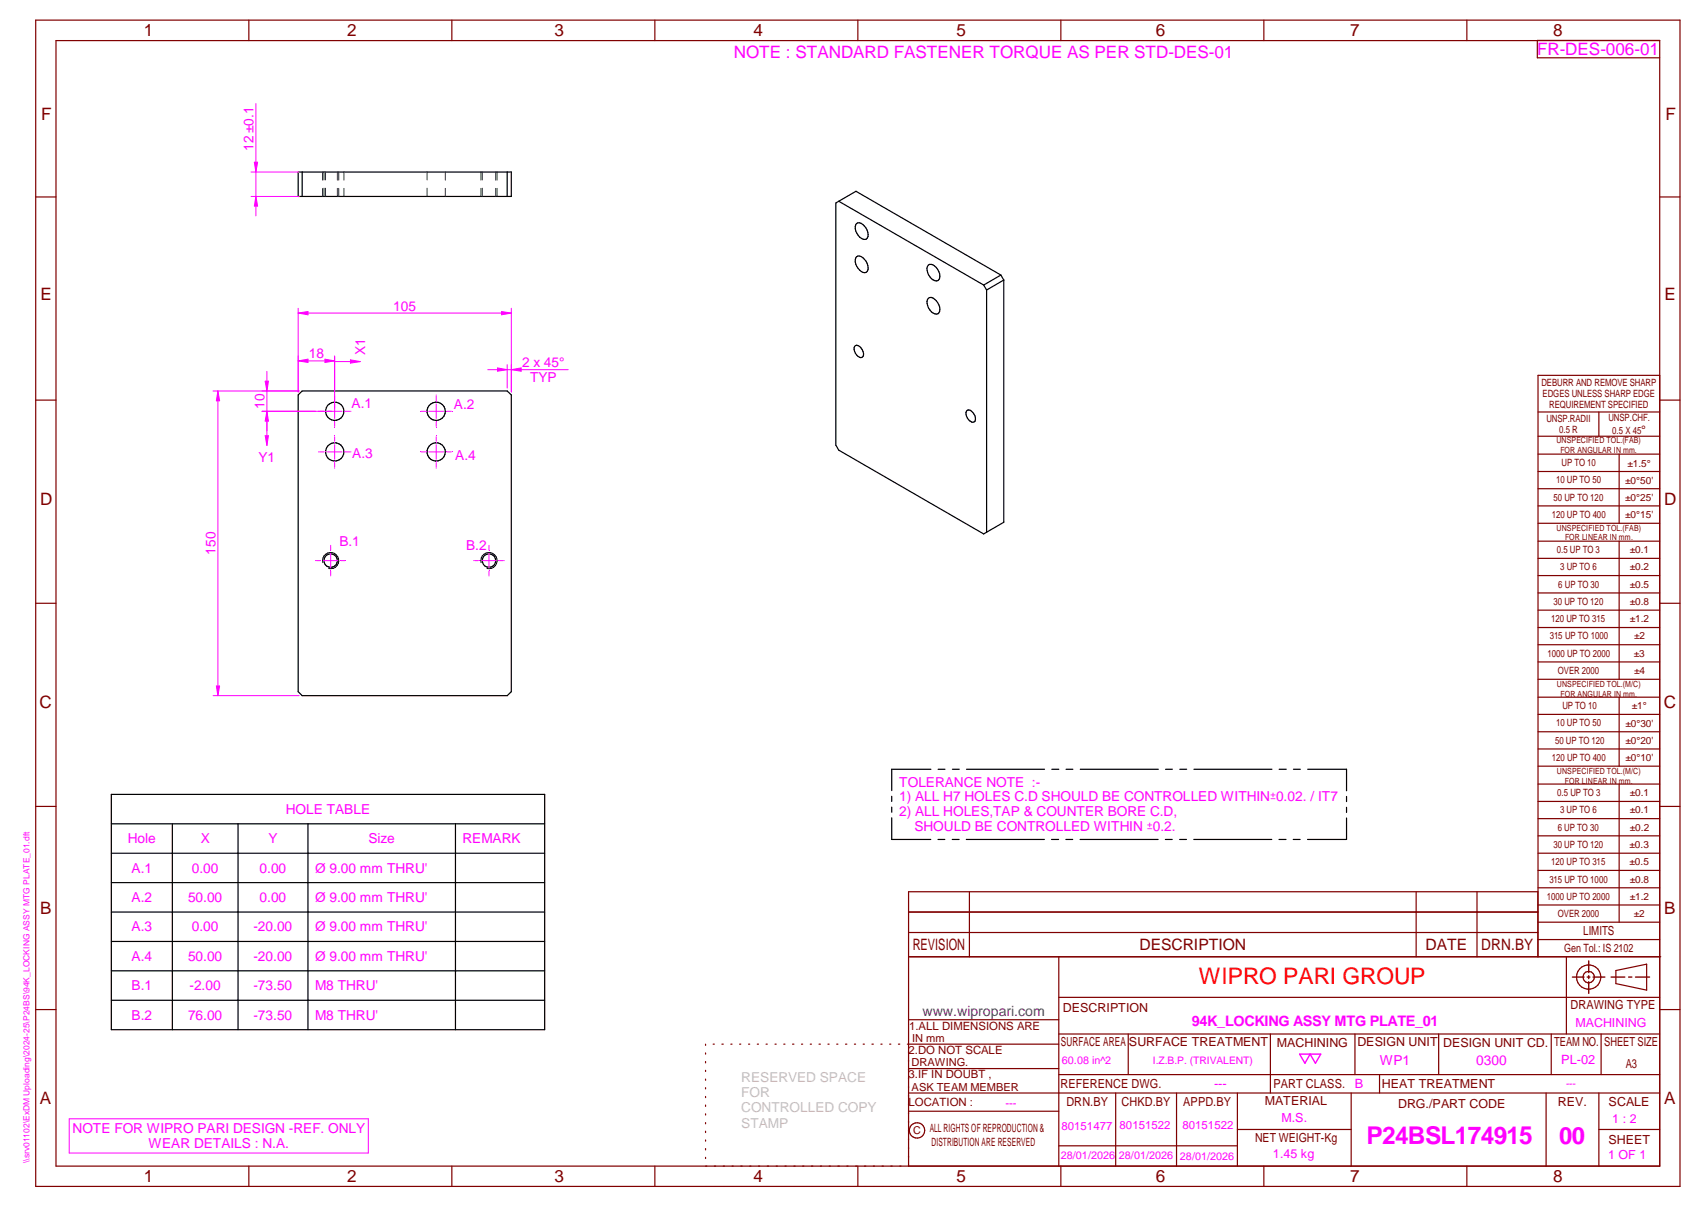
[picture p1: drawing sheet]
<svg xmlns="http://www.w3.org/2000/svg" width="420mm" height="297mm" viewBox="0 0 420 297" stroke-linecap="round" stroke-linejoin="round" font-family="sans-serif">
<g fill="none" stroke="#800000" stroke-width=".3">
<path d="M8.8 5h405v287h-405zM13.8 10h395v277h-395zM61.3 5v5M111.3 5v5M161.3 5v5M211.3 5v5M261.3 5v5M311.3 5v5M361.3 5v5M378.6 9.9v4.3h30.2M8.8 48.5h5M408.8 48.5h5"/>
<path d="M8.8 98.5h5M408.8 92.4h-30v143.1M408.8 98.5h5M378.8 101.4h30M378.8 107.4h30M378.8 111.8h30M378.8 116h30M393.8 101.4v6M398.8 111.8v17M378.8 120.3h30M378.8 124.5h30M378.8 128.8h30"/>
<path d="M378.8 133.2h30M378.8 137.4h30M398.8 133.2v34M8.8 148.5h5M378.8 141.6h30M378.8 145.9h30M378.8 150.2h30M378.8 154.4h30M378.8 158.7h30M408.8 148.5h5M378.8 162.9h30M378.8 167.2h30"/>
<path d="M378.8 171.6h30M378.8 175.8h30M398.8 171.6v17M8.8 198.5h5M378.8 180.1h30M378.8 184.3h30M378.8 188.6h30M378.8 193h30M378.8 197.2h30M398.8 193v33.9M408.8 198.5h5M238.7 219.5v16"/>
<path d="M348.8 219.5v16M363.8 219.5v16M378.8 201.5h30M378.8 205.7h30M378.8 210h30M378.8 214.2h30M378.8 218.5h30M223.8 235.5h185.2M223.8 229.5h154.9M223.8 224.5h154.9M260.8 235.5v51.5M378.7 235.5v-16h-154.9v67.5"/>
<path d="M378.8 222.7h30M378.8 226.9h30M378.8 231.2h30M385.8 235.5v19M398 238.8l7.5-1.5v6.4l-7.5-1.6zM8.8 248.5h5M173.8 257v.3M173.8 259.1v.3M175.6 257h.3M177.8 257h.3M180 257h.3M182.1 257h.3"/>
<path d="M184.4 257h.2M186.5 257h.3M188.7 257h.3M190.9 257h.3M193 257h.3M195.2 257h.3M197.4 257h.3M199.5 257h.3M201.7 257h.3M203.9 257h.3M206.1 257h.3M208.2 257h.4"/>
<path d="M210.4 257h.3M212.6 257h.3M214.7 257h.4M216.9 257h.3M219.1 257h.3M221.3 257h.3M223.8 251h37M260.8 257h-37.3M260.8 245.4h148M260.8 254.5h148M277.9 254.5v10M312.9 254.5v14.5"/>
<path d="M333.7 254.5v10M354.3 254.5v10M382 254.5v10M394.3 254.5v10M408.8 248.5h5M173.8 261.2v.4M173.8 263.4v.3M173.8 265.6v.3M173.8 267.7v.3M173.8 269.8v.3M173.8 271.9v.4M173.8 274.1v.3"/>
<path d="M173.8 276.3v.3M173.8 278.4v.3M223.8 263h37M223.8 273.5h37M260.8 264.5h148M274.8 269v18M289.8 269v18M304.7 278h28.1M304.7 269v18M332.8 269v18M339.8 264.5v4.5M380.8 269v18"/>
<path d="M393.8 269v18M393.8 278h15M408.8 269h-185M61.3 287v5M111.3 287v5M161.3 287v5M173.8 280.5v.3M173.8 282.7v.3M173.8 284.8v.3M211.3 287v5M260.8 282h43.9M261.3 287v5"/>
<path d="M311.3 287v5M361.3 287v5"/>
<circle cx="391.3" cy="240.5" r="2.99"/>
<circle cx="391.3" cy="240.5" r="1.4"/>
<circle cx="225.9" cy="278.2" r="1.89"/>
</g>
<path d="M80.6 111.2h3.6M82.4 109.4v3.6M17 275.3h73.7v8.5h-73.7z" fill="none" stroke="#f0f" stroke-width=".25"/>
<path d="M391.3 236.5v2.9M387.3 240.5h2.8M390.9 240.5h.7M391.3 240.1v.7M391.3 241.6v2.9M392.3 240.5h3M396.8 240.5h3.4M401.1 240.5h.8M402.8 240.5h3.5" fill="none" stroke="#800000" stroke-width=".34"/>
<g fill="none" stroke="#000" stroke-width=".3">
<path d="M74.4 96.2h50.5l1 1v73l-1 1h-50.5l-1-1v-73z"/>
<circle cx="82.4" cy="111.2" r="2.25"/>
<circle cx="82.5" cy="101.2" r="2.25"/>
<circle cx="107.4" cy="111.2" r="2.25"/>
<circle cx="107.4" cy="101.2" r="2.25"/>
<circle cx="81.4" cy="138" r="1.66"/>
<circle cx="120.4" cy="138" r="1.66"/>
</g>
<path d="M79.5 138.5a2 2 0 0 1 1.8-2.5 2 2 0 0 1 2.1 2.1 2 2 0 0 1-2.5 1.8M118.5 138.5a2 2 0 0 1 1.7-2.5 2 2 0 0 1 2.2 2.1 2 2 0 0 1-2.5 1.8" fill="none" stroke="#000" stroke-width=".25"/>
<path d="M85 111.2h1.2M86.3 111.2h.1" fill="none" stroke="#f0f" stroke-width=".25"/>
<path d="M82.4 107.5v1.1" fill="none" stroke="#f0f" stroke-width=".25"/>
<path d="M78.4 111.2h.1M78.7 111.2h1.1" fill="none" stroke="#f0f" stroke-width=".25"/>
<path d="M82.4 113.8v1.1M82.4 115.1v.1M105.6 111.2h3.7M107.4 109.4v3.6" fill="none" stroke="#f0f" stroke-width=".25"/>
<path d="M110.1 111.2h1.1" fill="none" stroke="#f0f" stroke-width=".25"/>
<path d="M107.4 107.5v1.1" fill="none" stroke="#f0f" stroke-width=".25"/>
<path d="M103.7 111.2h1.1" fill="none" stroke="#f0f" stroke-width=".25"/>
<path d="M82.4 99.4v3.6M80.6 101.2h3.6M107.4 113.8v1.1M107.4 115.1v.1" fill="none" stroke="#f0f" stroke-width=".25"/>
<path d="M85 101.2h1.2M86.3 101.2h.1" fill="none" stroke="#f0f" stroke-width=".25"/>
<path d="M82.4 97.2v.1M82.4 97.5v1.1" fill="none" stroke="#f0f" stroke-width=".25"/>
<path d="M78.4 101.2h.1M78.7 101.2h1.1" fill="none" stroke="#f0f" stroke-width=".25"/>
<path d="M82.4 103.8v1.1" fill="none" stroke="#f0f" stroke-width=".25"/>
<path d="M107.4 99.4v3.6M105.6 101.2h3.7" fill="none" stroke="#f0f" stroke-width=".25"/>
<path d="M110.1 101.2h1.1" fill="none" stroke="#f0f" stroke-width=".25"/>
<path d="M107.4 97.2v.1M107.4 97.5v1.1" fill="none" stroke="#f0f" stroke-width=".25"/>
<path d="M103.7 101.2h1.1" fill="none" stroke="#f0f" stroke-width=".25"/>
<path d="M107.4 103.8v1.1" fill="none" stroke="#f0f" stroke-width=".25"/>
<path d="M79.6 138h3.6M81.4 136.1v3.7" fill="none" stroke="#f0f" stroke-width=".25"/>
<path d="M84 138h1" fill="none" stroke="#f0f" stroke-width=".25"/>
<path d="M81.4 134.2v.1M81.4 134.5v.9" fill="none" stroke="#f0f" stroke-width=".25"/>
<path d="M77.7 138h.1M77.9 138h1" fill="none" stroke="#f0f" stroke-width=".25"/>
<path d="M118.6 138h3.6M120.4 136.1v3.7M81.4 140.5v1M81.4 141.6v.1" fill="none" stroke="#f0f" stroke-width=".25"/>
<path d="M123 138h.9M124.1 138h.1" fill="none" stroke="#f0f" stroke-width=".25"/>
<path d="M120.4 134.2v.1M120.4 134.5v.9" fill="none" stroke="#f0f" stroke-width=".25"/>
<path d="M116.7 138h.1M116.9 138h.9" fill="none" stroke="#f0f" stroke-width=".25"/>
<path d="M62.6 39.9h.8l-.4 2.4zM61.8 42.3h11.9M61.8 48.3h11.9M120.4 140.5v1M120.4 141.6v.1" fill="none" stroke="#f0f" stroke-width=".25"/>
<g fill="none" stroke="#000" stroke-width=".3">
<path d="M73.4 42.3h52.5v6h-52.5zM74.4 42.3v6M124.9 42.3v6M206.6 49.5l-.7 .5v59.6l.7 1.2 35.7 20.6 .7-.4M206.6 49.5l4.2-2.4 35.7 20.6M206.6 49.5l35.7 20.6M210.9 55a1.74 1.74 0 0 1 2.4 1.1 2.08 2.08 0 0 1 0 2.7 2.63 2.63 0 0 1-2.7-3zM210.9 63.2a1.74 1.74 0 0 1 2.4 1.1 2.08 2.08 0 0 1 0 2.7 2.13 2.13 0 0 1-2.3-1.4 2.22 2.22 0 0 1-.1-2.4zM228.6 65.2a1.69 1.69 0 0 1 2.3 1.1 2.08 2.08 0 0 1 .1 2.7 2.63 2.63 0 0 1-2.7-3zM228.6 73.4a1.69 1.69 0 0 1 2.3 1.1 2.08 2.08 0 0 1 .1 2.7 2.63 2.63 0 0 1-2.7-3zM242.3 70.1l.7 1.3M243 71.4v59.6"/>
<path d="M246.5 67.7l.7 1.2M246.5 67.7l-4.2 2.4M247.2 68.9v59.6l-4.2 2.5M247.2 68.9l-4.2 2.5M210.7 85a2 2 0 0 1 1.8 2.7 1.19 1.19 0 0 1-1.8-.7 1.51 1.51 0 0 1 0-2zM238.2 101a2.04 2.04 0 0 1 1.9 2.6 1.22 1.22 0 0 1-1.9-.7 1.51 1.51 0 0 1 0-1.9z"/>
</g>
<g fill="none" stroke="#008000" stroke-width=".25">
<path d="M79.4 42.3v2M79.4 46.4v1.9M79.8 42.3v2M79.8 46.3v2M80.2 42.3v2M80.2 46.3v2M83.1 42.3v2M83.1 46.4v1.9M83.4 42.3v2M83.4 46.4v1.9M84.7 42.3v2M84.7 46.4v1.9"/>
<path d="M105.2 42.3v2M105.2 46.3v2M109.7 42.3v2M109.7 46.4v1.9M118.4 42.3v2M118.4 46.4v1.9M118.8 42.3v2M118.8 46.3v2M122.1 42.3v2M122.1 46.4v1.9M122.4 42.3v2M122.4 46.4v1.9"/>
</g>
<path d="M62.6 39.9h.8l-.4 2.4z" fill="#f0f"/>
<path d="M63 48.3l.4 2.4h-.8z" fill="none" stroke="#f0f" stroke-width=".25"/>
<path d="M63 48.3l.4 2.4h-.8z" fill="#f0f"/>
<path d="M63 25.5v27.6M73.4 88.8l2.5-.4v.8zM73.4 87.6v8.9M82.4 87.6v8.9" fill="none" stroke="#f0f" stroke-width=".25"/>
<path d="M73.4 88.8l2.5-.4v.8z" fill="#f0f"/>
<path d="M80 88.4l2.4 .4-2.4 .4z" fill="none" stroke="#f0f" stroke-width=".25"/>
<path d="M80 88.4l2.4 .4-2.4 .4z" fill="#f0f"/>
<path d="M64.5 96.2h9.2M65.3 93.8h.8l-.4 2.4zM73.4 88.8h9M64.5 101.2h13.2" fill="none" stroke="#f0f" stroke-width=".25"/>
<path d="M65.3 93.8h.8l-.4 2.4z" fill="#f0f"/>
<path d="M65.7 101.2l.4 2.4h-.8z" fill="none" stroke="#f0f" stroke-width=".25"/>
<path d="M65.7 101.2l.4 2.4h-.8z" fill="#f0f"/>
<path d="M65.7 91.4v14.6M82.4 87.8v12.7M82.4 89h6.3M86.3 88.6l2.4 .4-2.4 .4z" fill="none" stroke="#f0f" stroke-width=".25"/>
<path d="M86.3 88.6l2.4 .4-2.4 .4z" fill="#f0f"/>
<path d="M64.5 101.2h17.2M65.3 107.2h.8l-.4 2.4zM65.7 101.2v8.4" fill="none" stroke="#f0f" stroke-width=".25"/>
<path d="M65.3 107.2h.8l-.4 2.4z" fill="#f0f"/>
<path d="M27.4 195.5h106.7v57.9h-106.7zM27.4 217.2h106.7M27.4 202.7h106.7M27.4 210h106.7M42.4 202.7v50.7M58.6 202.7v50.7M75.9 202.7v50.7M112.2 202.7v50.7M27.4 224.5h106.7M27.4 231.7h106.7M27.4 238.9h106.7M27.4 246.2h106.7" fill="none" stroke="#000" stroke-width=".3"/>
<path d="M73.4 77l2.5-.3v.8zM73.4 75.9v20.6M125.9 75.9v20.6" fill="none" stroke="#f0f" stroke-width=".25"/>
<path d="M73.4 77l2.5-.3v.8z" fill="#f0f"/>
<path d="M123.5 76.7l2.4 .3-2.4 .5z" fill="none" stroke="#f0f" stroke-width=".25"/>
<path d="M123.5 76.7l2.4 .3-2.4 .5z" fill="#f0f"/>
<path d="M73.4 77h52.5M52.5 96.2h21.2M53.7 96.2l.4 2.4h-.8zM52.5 171.2h21.2" fill="none" stroke="#f0f" stroke-width=".25"/>
<path d="M53.7 96.2l.4 2.4h-.8z" fill="#f0f"/>
<path d="M53.3 168.8h.8l-.4 2.4z" fill="none" stroke="#f0f" stroke-width=".25"/>
<path d="M53.3 168.8h.8l-.4 2.4z" fill="#f0f"/>
<path d="M53.7 96.2v75M124.9 89.7v5.8M125.9 91l2.4-.4v.8zM125.9 89.7v6.8" fill="none" stroke="#f0f" stroke-width=".25"/>
<path d="M125.9 91l2.4-.4v.8z" fill="#f0f"/>
<path d="M122.5 90.6l2.4 .4-2.4 .4z" fill="none" stroke="#f0f" stroke-width=".25"/>
<path d="M122.5 90.6l2.4 .4-2.4 .4z" fill="#f0f"/>
<path d="M120.1 91h19.8" fill="none" stroke="#f0f" stroke-width=".25"/>
<g fill="none" stroke="#000" stroke-width=".3">
<path d="M219.6 196v1.2M219.6 198.6v1.3M229.3 189.3h-9.7v5.3M231 189.3h1.7M234.6 189.3h1.7M238 189.3h19.2M259 189.3h1.8M262.5 189.3h1.7M266.1 189.3h19.2M287.1 189.3h1.6M290.6 189.3h1.7M294 189.3h19.3"/>
<path d="M315 189.3h1.8M318.5 189.3h1.7M322.1 189.3h9.5v5.3M331.6 196v1.3M331.6 198.7v1.2M219.6 201.3v5.3h9.6M231 206.6h1.7M234.5 206.6h1.7M238 206.6h19.2M259 206.6h1.7M262.5 206.6h1.7M266 206.6h19.2"/>
<path d="M287 206.6h1.7M290.5 206.6h1.7M294 206.6h19.2M315 206.6h1.7M318.5 206.6h1.7M331.6 201.3v5.3h-9.6"/>
</g>
<path d="M320.1 259.4h5.2l-1.3 2.3-1.3-2.3-1.3 2.3z" fill="none" stroke="#f0f" stroke-width=".34"/>
<text font-size="6" fill="#f0f" x="336.6" y="281.6">P24BSL174915</text>
<text font-size="5.9" fill="#f0f" x="384" y="281.6">00</text>
<text font-size="5.6" fill="#f00" x="295.3" y="242.2">WIPRO PARI GROUP</text>
<g font-size="4.2" fill="#800000">
<text x="35.4" y="9">1</text>
<text x="85.5" y="8.9">2</text>
<text x="136.6" y="9">3</text>
<text x="185.6" y="9">4</text>
<text x="235.6" y="9">5</text>
<text x="284.6" y="8.8">6</text>
<text x="332.6" y="9">7</text>
<text x="382.6" y="9">8</text>
<text x="10.1" y="29.6">F</text>
<text x="410.2" y="29.6">F</text>
<text x="9.9" y="73.9">E</text>
<text x="409.9" y="73.9">E</text>
<text x="9.9" y="124.2">D</text>
<text x="409.9" y="124.2">D</text>
<text x="9.7" y="174.3">C</text>
<text x="409.7" y="174.3">C</text>
<text x="9.9" y="225">B</text>
<text x="409.8" y="225">B</text>
<text x="9.8" y="271.7">A</text>
<text x="409.8" y="271.7">A</text>
<text x="35.4" y="291">1</text>
<text x="85.5" y="290.9">2</text>
<text x="136.6" y="291">3</text>
<text x="185.6" y="291">4</text>
<text x="235.6" y="291">5</text>
<text x="284.6" y="290.8">6</text>
<text x="332.6" y="291">7</text>
<text x="382.6" y="291">8</text>
</g>
<g font-size="4.2" fill="#f0f">
<text x="180.7" y="14.3">NOTE : STANDARD FASTENER TORQUE AS PER STD-DES-01</text>
<text x="378.6" y="13.6">FR-DES-006-01</text>
</g>
<g font-size="3.9" fill="#800000">
<text x="224.8" y="233.8">REVISION</text>
<text x="280.7" y="233.8">DESCRIPTION</text>
<text x="351.1" y="233.8">DATE</text>
<text x="364.8" y="233.8">DRN.BY</text>
</g>
<text font-size="3.6" fill="#f0f" x="293.5" y="252.6">94K_LOCKING ASSY MTG PLATE_01</text>
<text font-size="3.5" fill="#00f" x="227.2" y="250">www.wipropari.com</text>
<g font-size="3.4" fill="#f0f">
<text x="62.4" y="37.1" transform="rotate(-90 62.4 37.1)">12±0.1</text>
<text x="96.8" y="76.5">105</text>
<text x="76.1" y="88.2">18</text>
<text x="89.9" y="87.3" transform="rotate(-90 89.9 87.3)">X1</text>
<text x="128.6" y="90.3">2 x 45°</text>
<text x="130.6" y="93.9">TYP</text>
<text x="65.1" y="100.6" transform="rotate(-90 65.1 100.6)">10</text>
<text x="86.6" y="100.4">A.1</text>
<text x="111.8" y="100.8">A.2</text>
<text x="63.7" y="113.7">Y1</text>
<text x="86.8" y="112.8">A.3</text>
<text x="112.1" y="113.2">A.4</text>
<text x="53.1" y="136.5" transform="rotate(-90 53.1 136.5)">150</text>
<text x="83.6" y="134.5">B.1</text>
<text x="114.8" y="135.4">B.2</text>
<text x="221.5" y="193.6">TOLERANCE NOTE :-</text>
<text x="221.5" y="197.2">1) ALL H7 HOLES C.D SHOULD BE CONTROLLED WITHINu0.02. / IT7</text>
<text x="70.4" y="200.3">HOLE TABLE</text>
<text x="221.5" y="200.9">2) ALL HOLES,TAP &amp; COUNTER BORE C.D,</text>
<text x="31.5" y="207.5">Hole</text>
<text x="49.4" y="207.5">X</text>
<text x="66.1" y="207.5">Y</text>
<text x="90.8" y="207.5">Size</text>
<text x="113.9" y="207.5">REMARK</text>
<text x="225.2" y="204.5">SHOULD BE CONTROLLED WITHIN u0.2.</text>
<text x="32.4" y="214.8">A.1</text>
<text x="47.2" y="214.8">0.00</text>
<text x="63.9" y="214.8">0.00</text>
<text x="77.6" y="214.8">Ø 9.00 mm THRU'</text>
<text x="32.4" y="222">A.2</text>
<text x="46.3" y="222">50.00</text>
<text x="63.9" y="222">0.00</text>
<text x="77.6" y="222">Ø 9.00 mm THRU'</text>
<text x="32.4" y="229.2">A.3</text>
<text x="47.2" y="229.2">0.00</text>
<text x="62.4" y="229.2">-20.00</text>
<text x="77.6" y="229.2">Ø 9.00 mm THRU'</text>
<text x="32.4" y="236.4">A.4</text>
<text x="46.3" y="236.4">50.00</text>
<text x="62.4" y="236.4">-20.00</text>
<text x="77.6" y="236.4">Ø 9.00 mm THRU'</text>
<text x="32.4" y="243.7">B.1</text>
<text x="46.7" y="243.7">-2.00</text>
<text x="62.4" y="243.7">-73.50</text>
<text x="77.6" y="243.7">M8 THRU'</text>
<text x="32.4" y="250.9">B.2</text>
<text x="46.3" y="250.9">76.00</text>
<text x="62.4" y="250.9">-73.50</text>
<text x="77.6" y="250.9">M8 THRU'</text>
<text x="339.8" y="262.2">WP1</text>
<text x="363.6" y="262">0300</text>
<text x="17.9" y="278.9">NOTE FOR WIPRO PARI DESIGN -REF. ONLY</text>
<text x="36.6" y="282.5">WEAR DETAILS : N.A.</text>
</g>
<g font-size="3.4" fill="#c0c0c0">
<text x="182.6" y="266.2">RESERVED SPACE</text>
<text x="182.6" y="270">FOR</text>
<text x="182.6" y="273.7">CONTROLLED COPY</text>
<text x="182.6" y="277.5">STAMP</text>
</g>
<g font-size="3.1" fill="#800000">
<text x="389.9" y="230.2">LIMITS</text>
<text x="261.8" y="249">DESCRIPTION</text>
<text x="386.8" y="248.4">DRAWING TYPE</text>
<text x="261.3" y="257.5">SURFACE AREA</text>
<text x="278" y="257.5">SURFACE TREATMENT</text>
<text x="314.5" y="257.6">MACHINING</text>
<text x="334.3" y="257.5">DESIGN UNIT</text>
<text x="355.4" y="257.6">DESIGN UNIT CD.</text>
<text x="382.8" y="257.3">TEAM NO.</text>
<text x="395.1" y="257.4">SHEET SIZE</text>
<text x="400.4" y="262.8">A3</text>
<text x="261.2" y="267.8">REFERENCE DWG.</text>
<text x="313.6" y="267.7">PART CLASS.</text>
<text x="340.3" y="267.7">HEAT TREATMENT</text>
<text x="262.6" y="272.2">DRN.BY</text>
<text x="276.2" y="272.1">CHKD.BY</text>
<text x="291.4" y="272.2">APPD.BY</text>
<text x="311.5" y="272">MATERIAL</text>
<text x="344.3" y="272.6">DRG./PART CODE</text>
<text x="383.7" y="272.2">REV.</text>
<text x="396.2" y="272.3">SCALE</text>
<text x="309.1" y="280.9">NET WEIGHT-Kg</text>
<text x="396.1" y="281.4">SHEET</text>
</g>
<g font-size="3.1" fill="#f0f">
<text x="388" y="252.8">MACHINING</text>
<text x="384.5" y="261.9">PL-02</text>
<text x="299" y="267.8">---</text>
<text x="333.7" y="267.7">B</text>
<text x="315.6" y="276.1">M.S.</text>
<text x="397.1" y="276.4">1 : 2</text>
<text x="313.5" y="285.1">1.45 kg</text>
<text x="396.1" y="285.3">1 OF 1</text>
</g>
<text font-size="3" fill="#800000" x="404.2" y="106.8">°</text>
<g font-size="2.8" fill="#800000">
<text x="385.2" y="234.4">Gen Tol.: IS 2102</text>
<text x="223.9" y="253.4">1.ALL DIMENSIONS ARE</text>
<text x="223.8" y="259.3">2.DO NOT SCALE</text>
<text x="223.8" y="265.4">3.IF IN DOUBT ,</text>
<text x="223.8" y="272.2">LOCATION :</text>
<text x="229" y="278.7">ALL RIGHTS OF REPRODUCTION &amp;</text>
<text x="229.4" y="282.1">DISTRIBUTION ARE RESERVED</text>
</g>
<g font-size="2.8" fill="#f0f">
<text x="247.6" y="272.4">---</text>
<text x="261.4" y="278">80151477</text>
<text x="275.7" y="277.7">80151522</text>
<text x="291.2" y="277.9">80151522</text>
</g>
<g font-size="2.7" fill="#800000">
<text x="224.7" y="256.4">IN mm</text>
<text x="224.5" y="262.4">DRAWING.</text>
<text x="224.5" y="268.4">ASK TEAM MEMBER</text>
<text x="224.9" y="279.2">C</text>
</g>
<g font-size="2.7" fill="#f0f">
<text x="261.5" y="261.9">60.08 in^2</text>
<text x="261.3" y="285.2">28/01/2026</text>
<text x="275.6" y="285.2">28/01/2026</text>
<text x="290.6" y="285.4">28/01/2026</text>
</g>
<g font-size="2.5" fill="#800000">
<text x="379.6" y="95">DEBURR AND REMOVE SHARP</text>
<text x="379.9" y="97.7">EDGES UNLESS SHARP EDGE</text>
<text x="381.5" y="100.5">REQUIREMENT SPECIFIED</text>
<text x="380.9" y="103.8">UNSP.RADII</text>
<text x="384" y="106.6">0.5 R</text>
<text x="396.1" y="103.6">UNSP.CHF.</text>
<text x="397.1" y="106.8">0.5 X 45</text>
<text x="383.2" y="119">10 UP TO 50</text>
<text x="384.6" y="114.7">UP TO 10</text>
<text x="400.3" y="119">±0°50'</text>
<text x="400.8" y="114.8">±1.5°</text>
<text x="382.6" y="123.2">50 UP TO 120</text>
<text x="400.3" y="123.2">±0°25'</text>
<text x="382.2" y="127.4">120 UP TO 400</text>
<text x="400.3" y="127.4">±0°15'</text>
<text x="383.4" y="136.1">0.5 UP TO 3</text>
<text x="401.4" y="136.1">±0.1</text>
<text x="384.2" y="140.4">3 UP TO 6</text>
<text x="401.4" y="140.3">±0.2</text>
<text x="382.6" y="148.8">30 UP TO 120</text>
<text x="383.8" y="144.6">6 UP TO 30</text>
<text x="401.4" y="148.9">±0.8</text>
<text x="401.4" y="144.7">±0.5</text>
<text x="382" y="153.1">120 UP TO 315</text>
<text x="401.4" y="153.1">±1.2</text>
<text x="381.2" y="161.6">1000 UP TO 2000</text>
<text x="381.7" y="157.4">315 UP TO 1000</text>
<text x="402.4" y="161.6">±3</text>
<text x="402.5" y="157.4">±2</text>
<text x="383.7" y="165.9">OVER 2000</text>
<text x="402.5" y="165.9">±4</text>
<text x="383.2" y="178.8">10 UP TO 50</text>
<text x="384.8" y="174.5">UP TO 10</text>
<text x="400.3" y="178.8">±0°30'</text>
<text x="401.9" y="174.6">±1°</text>
<text x="383" y="183">50 UP TO 120</text>
<text x="400.3" y="183.1">±0°20'</text>
<text x="382.2" y="187.3">120 UP TO 400</text>
<text x="400.3" y="187.3">±0°10'</text>
<text x="383.5" y="195.9">0.5 UP TO 3</text>
<text x="401.4" y="196">±0.1</text>
<text x="384.2" y="200.1">3 UP TO 6</text>
<text x="401.4" y="200.2">±0.1</text>
<text x="382.6" y="208.7">30 UP TO 120</text>
<text x="383.7" y="204.4">6 UP TO 30</text>
<text x="401.4" y="208.7">±0.3</text>
<text x="401.4" y="204.4">±0.2</text>
<text x="382" y="213">120 UP TO 315</text>
<text x="401.4" y="212.9">±0.5</text>
<text x="381" y="221.4">1000 UP TO 2000</text>
<text x="381.6" y="217.2">315 UP TO 1000</text>
<text x="401.4" y="221.4">±1.2</text>
<text x="401.4" y="217.2">±0.8</text>
<text x="383.7" y="225.7">OVER 2000</text>
<text x="402.4" y="225.7">±2</text>
</g>
<g font-size="2.5" fill="#f0f">
<text x="283.9" y="261.9">I.Z.B.P. (TRIVALENT)</text>
<text x="385.7" y="267.5">---</text>
</g>
<g font-size="2.1" fill="#800000">
<text x="383.3" y="109.1">UNSPECIFIED TOL.(FAB)</text>
<text x="384.3" y="111.4">FOR ANGULAR IN mm.</text>
<text x="383.4" y="130.6">UNSPECIFIED TOL.(FAB)</text>
<text x="385.4" y="133">FOR LINEAR IN mm.</text>
<text x="383.4" y="169">UNSPECIFIED TOL.(M/C)</text>
<text x="384.3" y="171.4">FOR ANGULAR IN mm.</text>
<text x="383.4" y="190.5">UNSPECIFIED TOL.(M/C)</text>
<text x="385.4" y="192.8">FOR LINEAR IN mm.</text>
</g>
<text font-size="2.1" fill="#f0f" x="7.2" y="286.3" transform="rotate(-90 7.2 286.3)">\\srv01102\ExDM Uploading\2024-25\P24BS\94K_LOCKING ASSY MTG PLATE_01.dft</text>
</svg>
